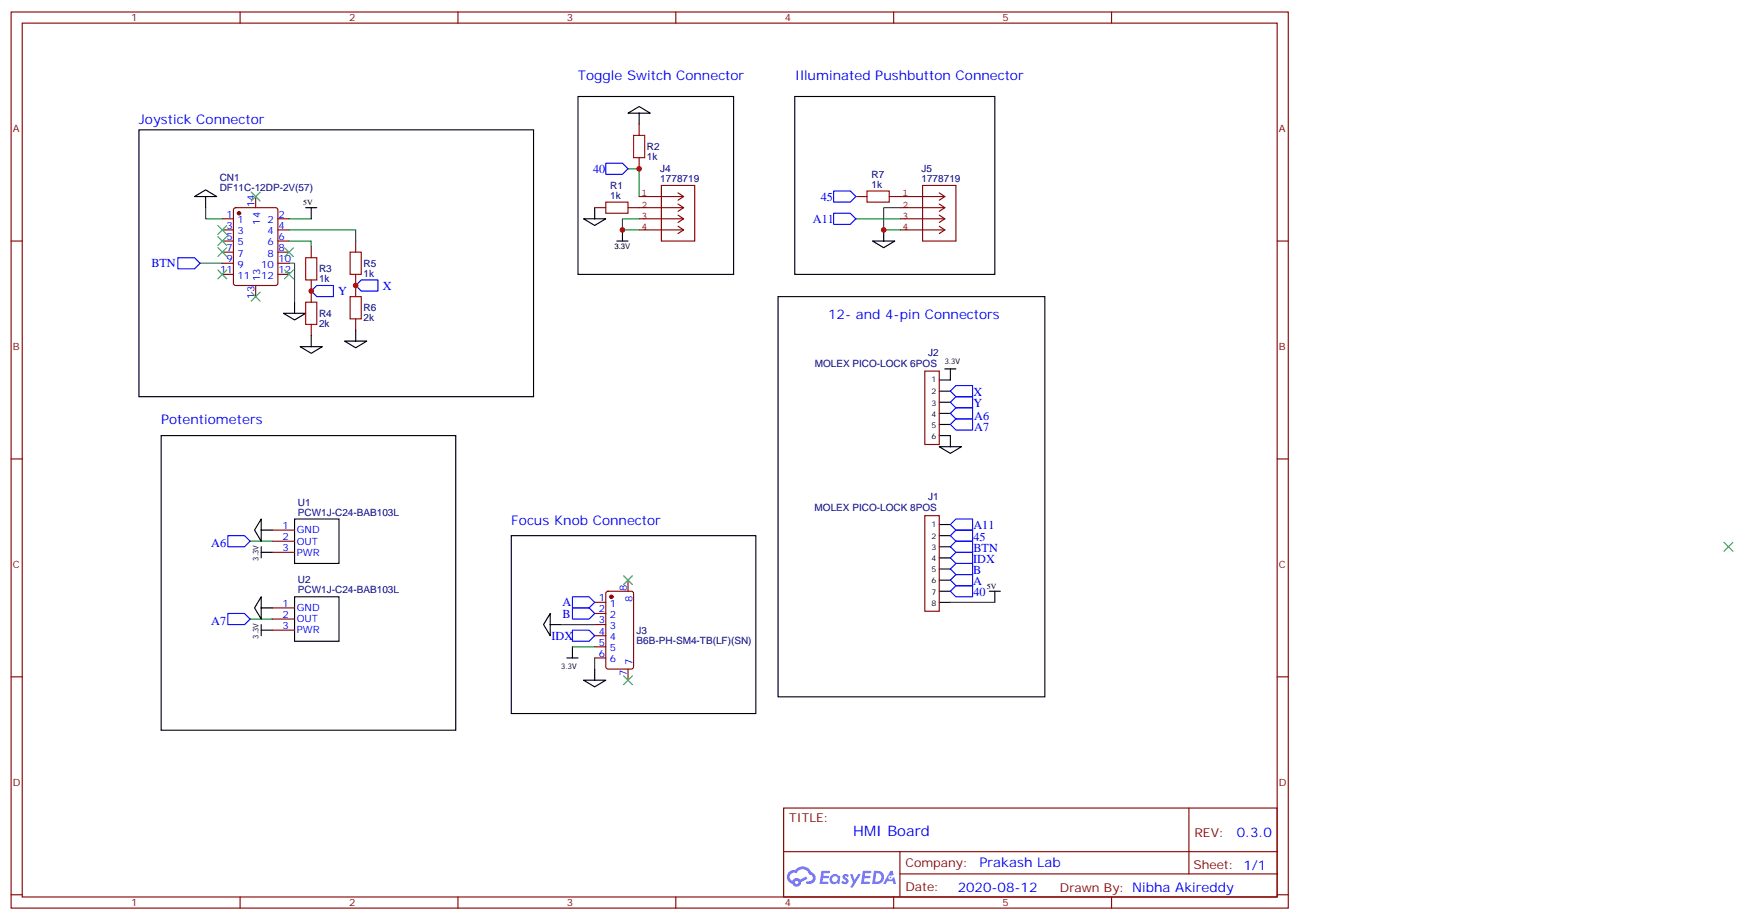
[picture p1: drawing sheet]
<svg xmlns="http://www.w3.org/2000/svg" width="554mm" height="292mm" viewBox="0 0 554 292" stroke-linecap="round" stroke-linejoin="round" font-family="sans-serif">
<g fill="none" stroke="#870000" stroke-width=".35">
<path d="M3.5 3.8h405.4v284.3h-405.4zM7.1 7.3h398.2v277.3h-398.2zM76.2 3.8v3.5M145.3 3.8v3.5M214.5 3.8v3.5M283.6 3.8v3.5M352.8 3.8v3.5M3.5 76.5h3.6M405.3 76.5h3.6M3.5 145.6h3.6M405.3 145.6h3.6M3.5 214.8h3.6"/>
<path d="M405.3 214.8h3.6M248.7 256.4h156.6v28.2h-156.6zM377.3 256.4v20.9M248.7 270.2h156.5M285.6 277.3h119.6M285.6 270.2v14.2M3.5 283.9h3.6M76.2 284.6v3.5M145.3 284.6v3.5M214.5 284.6v3.5M283.6 284.6v3.5M352.8 284.6v3.5"/>
<path d="M405.3 283.9h3.6"/>
</g>
<g fill="#5487ff">
<path d="M267.7 277.6a1.22 1.22 0 0 1 1.7 .2l-.4 .6a.47 .47 0 0 0-.3-.4 .47 .47 0 0 0-.5 .2l.1 .2a1.14 1.14 0 0 1 .8 1.8 1.14 1.14 0 0 1-1.9 0l-.2-.2 .5-.6 .7 .5a.29 .29 0 0 0 .3-.3 .29 .29 0 0 0-.2-.3 1.04 1.04 0 0 1-.6-1.7z"/>
<path d="M260.7 276.3h2.4l.3 .2-.2 .5-1.8 .1-.1 .8h1.5l.3 .4-.3 .4h-1.6l-.2 1.1h1.7l.2 .3-.2 .3-2.6 .1z"/>
<path d="M273.8 276.3l2.7 .2-.1 .5-1.8 .1-.2 .8h1.6l.3 .4-.4 .4h-1.6l-.1 1.1h1.7l.2 .3-.2 .3-2.6 .1z"/>
<path d="M282.6 276.3h.7l.3 1.3-.6 .3a.69 .69 0 0 0-1 .3 .69 .69 0 0 0 .4 .9 .69 .69 0 0 0 .9-.6l.5-.2 .6 2.2h-.8l-.2-.9h-1.8l-.5 .9h-.8z"/>
<path d="M269.8 277.4h.8l.6 1.8 1.1-1.8h.9l-2.6 4.2h-.8l.9-1.5z"/>
<path d="M277.4 276.3l-.6 4.2h1.3a2.11 2.11 0 0 0 2.5-2.1 2.11 2.11 0 0 0-2.5-2.1zM278.1 277.1a1.43 1.43 0 0 1 1.6 1.6 1.43 1.43 0 0 1-2 1.1z"/>
<path d="M263.7 277.9a1.54 1.54 0 0 0-.1 2.2 1.54 1.54 0 0 0 2.2 .1l.6 .3 .3-2.3-.6-.3a1.49 1.49 0 0 0-2.4 0zM264 278.9a.94 .94 0 0 1 1.8 0 .94 .94 0 0 1-1.8 0z"/>
<path d="M250.4 276.7a2.18 2.18 0 0 0 1.1 3.7 1.44 1.44 0 0 0 1.6 .9 1.44 1.44 0 0 0 1.2-1.4l2-1.1-.5-.7-1.9 1a1.47 1.47 0 0 0-2.4 .4 1.39 1.39 0 0 1-.7-1.9 1.39 1.39 0 0 1 2-.5 2.12 2.12 0 0 1 2.2-1.3 2.12 2.12 0 0 1 1.9 1.7 1.14 1.14 0 0 1 1.1 1.4 1.14 1.14 0 0 1-1.7 .7 .43 .43 0 0 0-.5 .4 .43 .43 0 0 0 .4 .5 1.98 1.98 0 0 0 2.5-1.2 1.98 1.98 0 0 0-1.2-2.6 3.1 3.1 0 0 0-5.3-.6l-.9 .1zM252.3 280a.55 .55 0 0 1 1.1 0 .55 .55 0 0 1-1.1 0z"/>
<circle cx="282.6" cy="278.4" r=".26"/>
</g>
<g fill="none" stroke="#3c3" stroke-width=".35">
<path d="M69.1 71.5l2.9 2.9M69.1 75.1l2.9 2.8M69.1 78.6l2.9 2.8M72 71.5l-2.9 2.9M72 75.1l-2.9 2.8M72 78.6l-2.9 2.8M79.7 61l2.8 2.8M82.5 61l-2.8 2.8M90.3 78.6l2.8 2.8M93.1 78.6l-2.8 2.8M69.1 85.7l2.9 2.8M72 85.7l-2.9 2.8"/>
<path d="M79.7 92.7l2.8 2.8M82.5 92.7l-2.8 2.8M90.3 85.7l2.8 2.8M93.1 85.7l-2.8 2.8M547.2 172.1l2.8 2.8M550 172.1l-2.8 2.8M197.9 182.7l2.8 2.8M200.7 182.7l-2.8 2.8M197.9 214.4l2.8 2.8M200.7 214.4l-2.8 2.8"/>
</g>
<g fill="none" stroke="#000" stroke-width=".35">
<path d="M183.4 30.6h49.4v56.5h-49.4zM199.3 35.9l3.5-2.1 3.6 2.1zM202.8 35.9v3.5M252.2 30.6h63.5v56.5h-63.5zM44.1 41.2h125.2v84.7h-125.2zM61.7 62.4l3.6-2.1 3.5 2.1zM65.3 62.4v3.5M97 65.9h3.5M98.8 65.9v3.5M185.2 69.4h7.1l-3.6 2.1zM188.7 65.9v3.5M195.8 76.5h3.5"/>
<path d="M197.6 73v3.5M276.9 76.5h7.1l-3.5 2.1zM280.5 73v3.5M90 99.4h7l-3.5 2.1zM93.5 95.9v3.5M246.9 94.1h84.7v127h-84.7zM95.2 110h7.1l-3.5 2.1zM98.8 106.5v3.5M109.4 108.2h7l-3.5 2.1zM112.9 104.7v3.5M299.9 117.1h3.5M301.6 117.1v3.5h-3.5"/>
<path d="M51.2 138.2h93.4v93.5h-93.4zM298.1 138.2h3.5v3.5M298.1 124.1h3.5M298.1 127.6h3.5M298.1 131.2h3.5M298.1 134.7h3.5M298.1 141.7h7.1l-3.6 2.2zM82.9 164.7v7l-2.1-3.5zM82.9 173.5v3.5M82.9 175.3h3.5M82.9 168.2h3.5M93.5 164.7h14.1v14.1h-14.1z"/>
<path d="M162.3 170h77.6v56.4h-77.6zM298.1 166.4h3.5M298.1 170h3.5M298.1 173.5h3.5M298.1 177h3.5M82.9 189.4v7l-2.1-3.5zM82.9 200h3.5M82.9 198.2v3.5M82.9 192.9h3.5M93.5 189.4h14.1v14.1h-14.1zM174.6 194.7v7l-2.1-3.5zM174.6 198.2h3.6"/>
<path d="M298.1 180.6h3.5M298.1 184.1h3.5M298.1 187.6h3.5M298.1 191.1h3.5M314 187.6h3.5M315.7 187.6v3.5M179.9 208.8h3.5M181.7 205.2v3.6M185.2 215.8h7.1l-3.6 2.1zM188.7 212.3v3.5"/>
</g>
<g fill="none" stroke="#00f" stroke-width=".35">
<path d="M192.3 51.8h5.3l1.7 1.8-1.7 1.7h-5.3zM264.6 60.6h5.3l1.7 1.8-1.7 1.7h-5.3zM264.6 67.7h5.3l1.7 1.7-1.7 1.8h-5.3zM56.4 81.8h5.3l1.8 1.7-1.8 1.8h-5.3zM98.8 92.4l1.7-1.8h5.3v3.5h-5.3zM112.9 90.6l1.8-1.8h5.2v3.6h-5.2zM303.4 122.3h5.3v3.6h-5.3l-1.8-1.8zM303.4 125.9h5.3v3.5h-5.3l-1.8-1.8zM303.4 129.4h5.3v3.5h-5.3l-1.8-1.7zM303.4 132.9h5.3v3.6h-5.3l-1.8-1.8zM72.3 170h5.3l1.8 1.7-1.8 1.8h-5.3zM303.4 178.8h5.3v3.5h-5.3l-1.8-1.7z"/>
<path d="M303.4 175.3h5.3v3.5h-5.3l-1.8-1.8zM303.4 171.7h5.3v3.6h-5.3l-1.8-1.8zM303.4 168.2h5.3v3.5h-5.3l-1.8-1.7zM303.4 164.7h5.3v3.5h-5.3l-1.8-1.8zM72.3 194.7h5.3l1.8 1.7-1.8 1.8h-5.3zM181.7 189.4h5.3l1.7 1.7-1.7 1.8h-5.3zM181.7 192.9h5.3l1.7 1.8-1.7 1.7h-5.3zM181.7 200h5.3l1.7 1.7-1.7 1.8h-5.3zM303.4 185.8h5.3v3.6h-5.3l-1.8-1.8zM303.4 182.3h5.3v3.5h-5.3l-1.8-1.7z"/>
</g>
<g fill="none" stroke="#870000" stroke-width=".35">
<path d="M202.8 39.4v3.6M202.8 50v3.6M70.6 69.4h3.5M70.6 73h3.5M70.6 76.5h3.5M74.3 66.1l.5-.2h12.7l.6 .4 .1 23.6-.5 .6-12.9 .1-.7-.5v-23.5zM81.1 62.4v3.5M88.2 69.4h3.5M88.2 73h3.5M88.2 76.5h3.5M98.8 78.2v3.6M112.9 76.5v3.5"/>
<path d="M188.7 65.9h3.6M199.3 65.9h3.5M271.6 62.4h3.6M282.2 62.4h3.6M70.6 87.1h3.5M70.6 83.5h3.5M70.6 80h3.5M81.1 90.6v3.5M88.2 87.1h3.5M88.2 83.5h3.5M88.2 80h3.5M98.8 88.8v7.1"/>
<path d="M112.9 87.1v7M98.8 102.9v3.6M112.9 101.2v3.5M293.5 117.8h4.6v23.2h-4.6zM86.4 168.2h7.1M86.4 171.7h7.1M86.4 175.3h7.1M293.5 163.6h4.6v30.4h-4.6zM86.4 192.9h7.1M86.4 196.4h7.1M86.4 200h7.1M188.7 191.1h3.6"/>
<path d="M188.7 194.7h3.6M188.7 198.2h3.6M192.5 187.8l.5-.2h7.4l.6 .4 .1 23.6-.5 .6-7.6 .1-.7-.5v-23.5zM199.3 184.1v3.5M188.7 201.7h3.6M188.7 205.2h3.6M188.7 208.8h3.6M199.3 212.3v3.5"/>
</g>
<g fill="#870000" stroke="#870000" stroke-width=".35">
<circle cx="75.8" cy="67.7" r=".53"/>
<circle cx="194" cy="189.4" r=".53"/>
</g>
<g fill="none" stroke="#008700" stroke-width=".35">
<path d="M199.3 53.6h3.5v8.8M65.3 65.9v3.5h5.3M91.7 76.5h7.1v1.7M91.7 73h21.2v3.5M91.7 69.4h7.1M202.8 69.4h-5.2v3.6h5.2M271.6 69.4h14.2M285.8 65.9h-5.3v7.1h5.3M63.5 83.5h7.1M91.7 83.5h1.8v12.4M79.4 171.7h7M79.4 196.4h7"/>
<path d="M178.2 198.2h10.5M301.6 191.1h14.1M181.7 205.2h7M188.7 208.8v3.5"/>
</g>
<path d="M201.1 43h3.5v7h-3.5zM192.3 64.1h7v3.6h-7zM275.2 60.6h7v3.5h-7zM97 81.8h3.5v7h-3.5zM97 95.9h3.5v7h-3.5zM111.1 80h3.6v7.1h-3.6zM111.1 94.1h3.6v7.1h-3.6z" fill="none" stroke="#a10000" stroke-width=".35"/>
<g fill="none" stroke="#850000" stroke-width=".35">
<path d="M209.9 58.8h10.6v17.7h-10.6zM292.8 58.8h10.6v17.7h-10.6zM202.8 62.4h14.2M202.8 65.9h14.2M202.8 69.4h14.2M202.8 73h14.2M215.2 61.2l1.8 1.2M215.2 64.7l1.8 1.2M215.2 68.3l1.8 1.1M215.2 71.8l1.8 1.2M217 62.4l-1.8 1.1M217 65.9l-1.8 1.2"/>
<path d="M217 69.4l-1.8 1.2M217 73l-1.8 1.1M285.8 62.4h14.1M285.8 65.9h14.1M285.8 69.4h14.1M285.8 73h14.1M298.1 61.2l1.8 1.2M298.1 64.7l1.8 1.2M298.1 68.3l1.8 1.1M298.1 71.8l1.8 1.2M299.9 62.4l-1.8 1.1M299.9 65.9l-1.8 1.2"/>
<path d="M299.9 69.4l-1.8 1.2M299.9 73l-1.8 1.1"/>
</g>
<g fill="#c00">
<circle cx="112.9" cy="90.6" r=".88"/>
<circle cx="98.8" cy="92.4" r=".88"/>
<circle cx="202.8" cy="53.6" r=".88"/>
<circle cx="197.6" cy="73" r=".88"/>
<circle cx="280.5" cy="73" r=".88"/>
</g>
<text font-size="4.6" fill="#00f" x="270.8" y="265.4">HMI Board</text>
<g font-size="4.2" fill="#00f">
<text x="183.4" y="25.3">Toggle Switch Connector</text>
<text x="252.2" y="25.3">Illuminated Pushbutton Connector</text>
<text x="44.1" y="39.4">Joystick Connector</text>
<text x="262.8" y="101.2">12- and 4-pin Connectors</text>
<text x="51.2" y="134.7">Potentiometers</text>
<text x="162.3" y="166.4">Focus Knob Connector</text>
<text x="392.5" y="265.7">0.3.0</text>
<text x="310.9" y="275.2">Prakash Lab</text>
<text x="304" y="283">2020-08-12</text>
</g>
<g font-size="3.9" fill="#00f">
<text x="188.2" y="54.9">40</text>
<text x="260.5" y="63.7">45</text>
<text x="258" y="70.7">A11</text>
<text x="48" y="84.8">BTN</text>
<text x="107.4" y="93.6">Y</text>
<text x="121.5" y="91.9">X</text>
<text x="309" y="125.7">X</text>
<text x="309" y="129.2">Y</text>
<text x="309.2" y="133.2">A6</text>
<text x="309.2" y="136.8">A7</text>
<text x="309" y="168">A11</text>
<text x="67.1" y="173.5">A6</text>
<text x="309" y="171.5">45</text>
<text x="308.9" y="178.6">IDX</text>
<text x="309" y="175.1">BTN</text>
<text x="308.9" y="185.7">A</text>
<text x="308.9" y="182.1">B</text>
<text x="309" y="189.2">40</text>
<text x="178.6" y="192.4">A</text>
<text x="178.6" y="195.9">B</text>
<text x="67.1" y="198.2">A7</text>
<text x="175" y="203">IDX</text>
</g>
<g font-size="3.9" fill="#800">
<text x="250.5" y="261">TITLE:</text>
<text x="379.1" y="265.7">REV:</text>
<text x="287.4" y="275.2">Company:</text>
<text x="378.7" y="275.8">Sheet: 1/1</text>
<text x="287.4" y="282.9">Date:</text>
<text x="336.4" y="282.9">Drawn By: Nibha Akireddy</text>
</g>
<g font-size="3.2" fill="#800">
<text x="41.6" y="6.8">1</text>
<text x="110.8" y="6.8">2</text>
<text x="179.9" y="6.8">3</text>
<text x="249.1" y="6.8">4</text>
<text x="318.2" y="6.8">5</text>
<text x="4.1" y="41.9">A</text>
<text x="405.9" y="41.9">A</text>
<text x="4.1" y="111.1">B</text>
<text x="405.9" y="111.1">B</text>
<text x="4.1" y="180.2">C</text>
<text x="405.9" y="180.2">C</text>
<text x="4.1" y="249.3">D</text>
<text x="405.9" y="249.3">D</text>
<text x="41.6" y="287.6">1</text>
<text x="110.8" y="287.6">2</text>
<text x="179.9" y="287.6">3</text>
<text x="249.1" y="287.6">4</text>
<text x="318.2" y="287.6">5</text>
</g>
<g font-size="3.2" fill="#000080">
<text x="205.3" y="47.6">R2</text>
<text x="205.3" y="50.8">1k</text>
<text x="69.7" y="57.3">CN1</text>
<text x="193.7" y="59.9">R1</text>
<text x="209.6" y="57.8">1778719</text>
<text x="209.6" y="54.6">J4</text>
<text x="276.6" y="59.5">1k</text>
<text x="276.6" y="56.4">R7</text>
<text x="292.5" y="57.8">1778719</text>
<text x="292.5" y="54.6">J5</text>
<text x="69.7" y="60.5">DF11C-12DP-2V(57)</text>
<text x="193.7" y="63.1">1k</text>
<text x="101.2" y="89.6">1k</text>
<text x="101.2" y="86.4">R3</text>
<text x="115.4" y="87.8">1k</text>
<text x="115.4" y="84.7">R5</text>
<text x="101.2" y="100.5">R4</text>
<text x="115.4" y="101.9">2k</text>
<text x="115.4" y="98.8">R6</text>
<text x="101.2" y="103.7">2k</text>
<text x="294.6" y="112.9">J2</text>
<text x="258.6" y="116.4">MOLEX PICO-LOCK 6POS</text>
<text x="94.6" y="160.4">U1</text>
<text x="294.6" y="158.8">J1</text>
<text x="94.6" y="163.6">PCW1J-C24-BAB103L</text>
<text x="258.5" y="162.3">MOLEX PICO-LOCK 8POS</text>
<text x="94.6" y="185.1">U2</text>
<text x="94.6" y="188.3">PCW1J-C24-BAB103L</text>
<text x="202" y="201.1">J3</text>
<text x="202" y="204.2">B6B-PH-SM4-TB(LF)(SN)</text>
</g>
<g font-size="3.2" fill="#00f">
<text x="80.8" y="65.7" transform="rotate(-90 80.8 65.7)">14</text>
<text x="71.9" y="69.1">1</text>
<text x="75.4" y="70.8">1</text>
<text x="82.5" y="71.2" transform="rotate(-90 82.5 71.2)">14</text>
<text x="84.9" y="70.8">2</text>
<text x="88.4" y="69.1">2</text>
<text x="71.9" y="72.6">3</text>
<text x="71.9" y="76.1">5</text>
<text x="75.4" y="74.4">3</text>
<text x="75.4" y="77.9">5</text>
<text x="84.9" y="77.9">6</text>
<text x="84.9" y="74.4">4</text>
<text x="88.4" y="76.1">6</text>
<text x="88.4" y="72.6">4</text>
<text x="71.9" y="79.7">7</text>
<text x="71.9" y="83.2">9</text>
<text x="75.4" y="81.4">7</text>
<text x="84.9" y="81.4">8</text>
<text x="88.4" y="83.2">10</text>
<text x="88.4" y="79.7">8</text>
<text x="69.9" y="86.7">11</text>
<text x="75.4" y="84.9">9</text>
<text x="75.4" y="88.5">11</text>
<text x="82.5" y="89.3" transform="rotate(-90 82.5 89.3)">13</text>
<text x="82.9" y="88.5">12</text>
<text x="82.9" y="84.9">10</text>
<text x="88.4" y="86.7">12</text>
<text x="80.8" y="94.8" transform="rotate(-90 80.8 94.8)">13</text>
<text x="89.7" y="167.9">1</text>
<text x="89.7" y="171.4">2</text>
<text x="94.2" y="169.3">GND</text>
<text x="94.2" y="172.8">OUT</text>
<text x="89.7" y="174.9">3</text>
<text x="94.2" y="176.3">PWR</text>
<text x="190.1" y="190.8">1</text>
<text x="199" y="187.4" transform="rotate(-90 199 187.4)">8</text>
<text x="200.7" y="190.9" transform="rotate(-90 200.7 190.9)">8</text>
<text x="89.7" y="192.5">1</text>
<text x="89.7" y="196.1">2</text>
<text x="94.2" y="194">GND</text>
<text x="94.2" y="197.5">OUT</text>
<text x="190.1" y="194.3">2</text>
<text x="190.1" y="197.8">3</text>
<text x="193.6" y="192.5">1</text>
<text x="193.6" y="196.1">2</text>
<text x="89.7" y="199.6">3</text>
<text x="94.2" y="201">PWR</text>
<text x="190.1" y="201.4">4</text>
<text x="193.6" y="199.6">3</text>
<text x="193.6" y="203.1">4</text>
<text x="190.1" y="204.9">5</text>
<text x="190.1" y="208.4">6</text>
<text x="193.6" y="206.7">5</text>
<text x="193.6" y="210.2">6</text>
<text x="199" y="214.5" transform="rotate(-90 199 214.5)">7</text>
<text x="200.7" y="211" transform="rotate(-90 200.7 211)">7</text>
</g>
<g font-size="3.2" fill="#840000">
<text x="203.6" y="62.3">1</text>
<text x="203.6" y="65.9">2</text>
<text x="286.5" y="62.3">1</text>
<text x="286.5" y="65.9">2</text>
<text x="203.6" y="69.4">3</text>
<text x="286.5" y="69.4">3</text>
<text x="203.6" y="72.9">4</text>
<text x="286.5" y="72.9">4</text>
</g>
<g font-size="2.5">
<text x="96.2" y="65.2">5V</text>
<text x="195" y="79">3.3V</text>
<text x="299.8" y="115.5">3.3V</text>
<text x="295.6" y="121.3">1</text>
<text x="295.6" y="125.2">2</text>
<text x="295.6" y="128.7">3</text>
<text x="295.6" y="132.2">4</text>
<text x="295.6" y="135.7">5</text>
<text x="295.6" y="139.3">6</text>
<text x="295.6" y="167.1">1</text>
<text x="295.6" y="171">2</text>
<text x="82" y="177.9" transform="rotate(-90 82 177.9)">3.3V</text>
<text x="295.6" y="174.6">3</text>
<text x="295.6" y="178.1">4</text>
<text x="295.6" y="181.6">5</text>
<text x="295.6" y="185.1">6</text>
<text x="295.6" y="188.7">7</text>
<text x="313.2" y="186.9">5V</text>
<text x="295.6" y="192.2">8</text>
<text x="82" y="202.6" transform="rotate(-90 82 202.6)">3.3V</text>
<text x="178.1" y="212.3">3.3V</text>
</g>
</svg>
